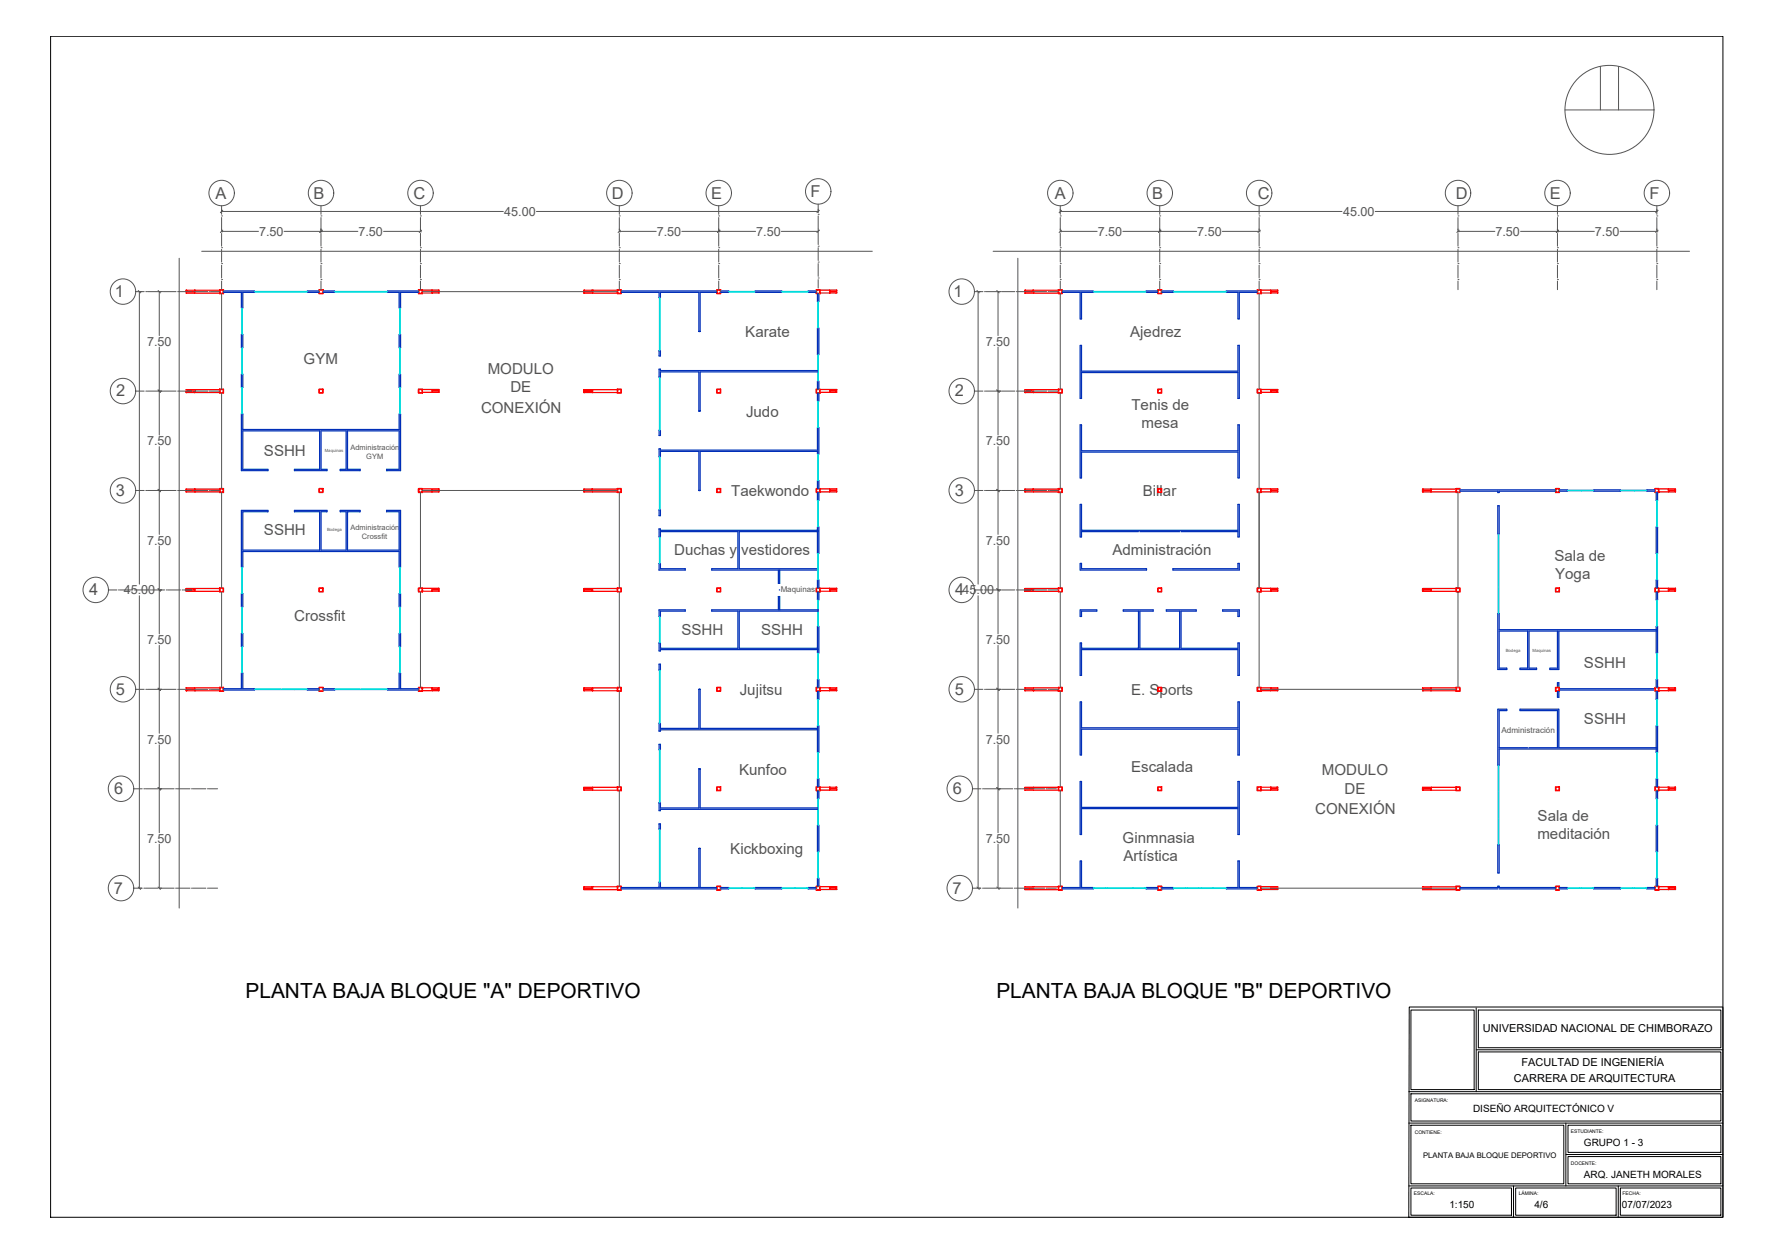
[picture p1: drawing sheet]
<svg xmlns="http://www.w3.org/2000/svg" width="841mm" height="594mm" viewBox="0 0 841 594" stroke-linecap="round" stroke-linejoin="round" font-family="sans-serif">
<g fill="none" stroke="#000" stroke-width=".47">
<path d="M24 17h793v560h-793zM668 477h149v100h-149zM669 479h30v38h-30zM700 478v40M701 479h115v18h-115zM700 498h117M701 499h115v18h-115zM668 518h149M669 519h147v13h-147zM668 532h149M669 533h72v28h-72zM742 532v30"/>
<path d="M743 533h73v13h-73zM742 547h75M743 548h73v13h-73zM668 562h149M669 563h48v13h-48zM718 562v15M719 563h47v13h-47zM767 562v15M768 563h48v13h-48z"/>
</g>
<!-- layer: envolvente -->
<g fill="none" stroke="#002eb8" stroke-width=".59">
<path d="M106 138h15v1h-6v7h-1v-7h-8M151 138h-5v1h5M153 138h6v1h-6M198 138h-14v1h5v7h1v-7h8M295 139h17v2h1v-2h18v18M295 138h45M340 139h-8v18M342 138h3v1h-3M358 138h13v1h-13zM387 138h-4v1h4M388 139v4v-4M504 138h14v1h-5v12h-1v-12h-8"/>
<path d="M549 138h-6v1h6M551 138h5v1h-5M596 138h-15v1h6v12h1v-12h8M114 159h1v6h-1zM189 159h1v6h-1zM332 157h-1h1M388 156v12zM114 177h1v7h-1zM189 177h1v7h-1zM312 166h1v3h-1zM388 176h-56v19h-1h1M388 176h-75v-1h-1v4h1v-3h18v19"/>
<path d="M512 164h1v12h74v-12h1v25h-1v-12h-74v12h-1zM114 196h1v8h74v-8h1v27h-7h6v-19h-24v19h6h-10h3v-19h-12v19h3h-15h12v-19h-37v19h12h-13zM388 185v-4v4M388 186v4v-4M312 204h1v2h-1zM512 201h1v13h74v-13h1v26h-1v-13h-74v13h-1zM331 233v-19h-18v3h-1v-4h1h75v-10v12v-1h-56v19M332 233h-1h1M388 232v-4v4M388 234v3v-3M692 233h18v1h1v-1h26M692 232h45"/>
<path d="M710 240h1v13h-1zM739 232h4v1h-4M756 232h12v1h-12zM785 232h-4v1h4M785 234v3h1v-3M114 242h13v1h-12v18h37v-18h-12v-1h15v1h-3v18h12v-18h-3v-1h10v1h-6v18h24v-18h-6v-1h7v27h-1v-8h-74v8h-1zM312 242h1v2h-1zM388 250v12zM388 251h-75h-1v4h1v-3h37v18h-13h51M388 252h-38v18h38M540 252h-27v3h-1v-16h1v12h74v-12h1v16h-1v-3h-27M540 252h19"/>
<path d="M785 250h1v12h-1zM312 267h1v3h12h-13zM369 270v7h1v-7M369 280h1M388 279v-4v4M512 267h1v3h31h-32zM556 270h31v-3h1v3h-32zM785 279v-4h1v4M114 281h1v7h-1zM189 281h1v7h-1zM312 289h13v1h-12v2h-1zM369 289v-6h1v6"/>
<path d="M388 281v3v-3M388 297v13zM388 289h-51v1h13v17h-37v-2h-1v4h1v-1h75M388 290h-38v17h38M512 289h8v1h-7v2h-1zM580 289h8v3h-1v-2h-7zM785 297h1v13h-1zM785 281v3h1v-3M785 299h-74v-8h-1v26h4h-3v-18h13v18h-3h7h-3v-18h13v18h-3h4v-18h46M114 300h1v7h-1zM189 300h1v7h-1zM312 315h1v3h-1z"/>
<path d="M512 305h1v2h27v-17h-7v-1h14v1h-7v17h19v-17h-6v-1h14v1h-7v17h27v-2h1v15h-1v-12h-74v12h-1zM106 327h8v-8h1v8h6h-15M151 327h-5h5M153 327h6h-6M198 327h-8v-8h-1v8h-5h14M331 327v18h-18v-2h-1v4h1v-1h75M332 327h-1h1M332 327v18h56M388 326v-4v4M388 328v4v-4M512 333h1v12h74v-12h1v25h-1v-12h-74v12h-1zM738 326v-2h1v2"/>
<path d="M738 328v3h1v-3M739 327h46M785 326v-4h1v4M785 328v4h1v-4M312 353h1v2h-1zM388 344v13zM724 355h-13v-18h3v-1h-4v27h1v-8h74M725 355h13v-18h-17v-1h18v19h46M785 344h1v13h-1zM331 365v18h-18v-2h-1v3h1h75M332 365h-1h1v18h56M388 373v-4v4"/>
<path d="M388 375v4v-4M512 371h1v12h74v-12h1v25h-1v-13h-74v13h-1zM785 375v4h1v-4M785 373v-4h1v4M312 391h1v2h-1zM388 391v13zM785 391h1v13h-1zM331 402v19M332 402h-1h1M332 402v19M710 401h1v13h-1zM295 421h45"/>
<path d="M312 421v-3h1v3M342 421h3h-3M358 421h13h-13zM387 421h-4h4M388 420v-4v4M504 421h8v-13h1v13h5h-14M549 421h-6h6M551 421h5h-5M596 421h-8v-13h-1v13h-6h15M692 421h18M692 421h45M710 421v-1h1v1"/>
<path d="M711 421h26M739 421h4h-4M756 421h12h-12zM785 421h-4h4M785 420v-4h1v4"/>
</g>
<!-- layer: Estructura -->
<g fill="none" stroke="#f00" stroke-width=".59">
<path d="M88 139v-1h4v1M88 138h4M92 139h12M92 138v1M104 137h2v2h-2zM104 138h-16v1h4M104 138h2v1h-2zM151 137h2v2h-2zM151 138h2v1h-2zM198 137h2v2h-2zM199 138h1v1h-1zM200 138h5"/>
<path d="M205 138h3M205 138v1M205 139v-1h3v1M205 138h3v1h-8M277 139v-1h4v1M277 138h4M281 139h12M281 138v1M293 137h2v2h-2zM293 138h-16v1h4M293 138h1v1h-1zM340 137h2v2h-2z"/>
<path d="M340 138h1v1h-1zM387 137h2v2h-2zM387 138h2v1h-2zM389 138h4M393 138h1h2M393 138v1M394 139v-1h2v1M394 138h3v1h-8M486 139v-1h4v1M486 138h4M490 139h12M490 138v1"/>
<path d="M502 137h2v2h-2zM502 138h-16v1h4M502 138h1v1h-1zM549 137h2v2h-2zM549 138h2v1h-2zM596 137h2v2h-2zM596 138h2v1h-2zM598 138h4M602 138h1h3M602 138v1M603 139v-1h3v1M603 138h3v1h-8"/>
<path d="M88 185v1M88 185h4M92 185v1M92 185h.1M92 186h12M104 185h2v1h-2zM104 185h-16v1h4M151 185h2v1h-2zM198 185h2v1h-2zM199 185h1v1h-1zM200 185h5M205 185h3"/>
<path d="M205 185v1M205 186v-1h3v1M205 185h3v1h-8M277 185h4M277 185v1M281 185v1M281 185h.1M281 186h12M293 185h2v1h-2zM293 185h-16v1h4M293 185h1v1h-1zM340 185h2v1h-2z"/>
<path d="M340 185h1v1h-1zM387 185h2v1h-2zM389 185h4M393 185h1h2M393 185v1M394 186v-1h2v1M394 185h3v1h-8M486 185h4M486 185v1M490 185v1M490 185h.1M490 186h12"/>
<path d="M502 185h2v1h-2zM502 185h-16v1h4M502 185h1v1h-1zM549 185h2v1h-2zM596 185h2v1h-2zM598 185h4M602 185h1h3M602 185v1M603 186v-1h3v1M603 185h3v1h-8M88 233h4M88 232v1"/>
<path d="M92 232h-4M92 232v1M92 233h12M104 232h2v2h-2zM104 232h-16v1h4M104 232h2v1h-2zM151 232h2v2h-2zM151 232h2v1h-2zM198 232h2v2h-2zM199 232h1v1h-1zM200 232h5M205 232h3"/>
<path d="M205 232v1M205 233h3M205 232h3v1h-8M277 233h4M277 232v1M281 232h-4M281 233h12M281 232v1M293 232h2v2h-2zM293 232h-16v1h4M293 232h1v1h-1zM340 232h2v2h-2z"/>
<path d="M340 232h1v1h-1zM387 232h2v2h-2zM387 232h2v1h-2zM389 232h4M393 232h1h2M393 232v1M394 233h2M394 232h3v1h-8M486 233h4M486 232v1M490 232h-4M490 233h12"/>
<path d="M490 232v1M502 232h2v2h-2zM502 232h-16v1h4M502 232h1v1h-1zM549 232h2v2h-2zM549 232h2v1h-2zM596 232h2v2h-2zM596 232h2v1h-2zM598 232h4M602 232h1h3M602 232v1M603 233h3"/>
<path d="M603 232h3v1h-8M675 233h3h1M675 232v1M678 232h-3M679 233h11M679 232v1M690 232h2v2h-2zM690 232h-16v1h4M690 232h2v1h-2zM737 232h2v2h-2zM738 232h1v1h-1zM785 232h1v2h-1z"/>
<path d="M785 232h1v1h-1zM786 232h5M791 232h3M791 232v1M791 233h3M791 232h3v1h-8M88 280h4M88 279v1M92 279v1h-4M92 279v1M104 279h2v2h-2zM104 279h-16v1h4"/>
<path d="M104 279h2v1h-2zM151 279h2v2h-2zM151 279h2v1h-2zM198 279h2v2h-2zM199 279h1v1h-1zM200 279h5M205 279h3M205 279v1M205 279h3v1h-8M277 280h4M277 279v1M281 279v1h-4"/>
<path d="M281 279v1M293 279h2v2h-2zM293 279h-16v1h4M293 279h1v1h-1zM340 279h2v2h-2zM340 279h1v1h-1zM387 279h2v2h-2zM387 279h2v1h-2zM389 279h4M393 279h1h2M393 279v1M394 279h3v1h-8"/>
<path d="M486 280h4M486 279v1M490 279v1h-4M490 279v1M502 279h2v2h-2zM502 279h-16v1h4M502 279h1v1h-1zM549 279h2v2h-2zM549 279h2v1h-2zM596 279h2v2h-2zM596 279h2v1h-2zM598 279h4"/>
<path d="M602 279h1h3M602 279v1M603 279h3v1h-8M675 280h3h1M675 279v1M678 279v1h-3M679 279v1M690 279h2v2h-2zM690 279h-16v1h4M690 279h2v1h-2zM737 279h2v2h-2zM738 279h1v1h-1z"/>
<path d="M785 279h1v2h-1zM785 279h1v1h-1zM786 279h5M791 279h3M791 279v1M791 279h3v1h-8M92 280h12M205 280h3M281 280h12M394 280h2M490 280h12M603 280h3"/>
<path d="M679 280h11M791 280h3M88 326v2M88 327h4M92 327v1M92 326v1M92 326v2M92 328h12M104 326h2v2h-2zM104 326h-16v2h4M151 326h2v2h-2zM198 326h2v2h-2z"/>
<path d="M199 326h1v2h-1zM200 326h5M205 326v1h3v-1M205 326v1M205 327h3M205 326h3v1h-8M277 327h4M277 326v2M281 327v1M281 326v1M281 328h12M281 326v2"/>
<path d="M293 326h2v2h-2zM293 326h-16v2h4M293 326h1v2h-1zM340 326h2v2h-2zM340 326h1v2h-1zM387 326h2v2h-2zM389 326h4M393 326l1 1h2v-1M393 326v1M394 327h2M394 326h3v1h-8M486 327h4"/>
<path d="M486 326v2M490 327v1M490 326v1M490 328h12M490 326v2M502 326h2v2h-2zM502 326h-16v2h4M502 326h1v2h-1zM549 326h2v2h-2zM596 326h2v2h-2zM598 326h4M602 326l1 1h3v-1"/>
<path d="M602 326v1M603 327h3M603 326h3v1h-8M675 327h3M675 326v2M678 327l1 1M678 326v1M679 328h11M679 326v2M690 326h2v2h-2zM690 326h-16v2h4M737 326h2v2h-2z"/>
<path d="M738 326h1v2h-1zM785 326h1v2h-1zM786 326h5M791 326v1h3v-1M791 326v1M791 327h3M791 326h3v1h-8M277 375v-1h4v1M277 373v1h4v-1M281 373v2M281 375h12M293 373h2v2h-2z"/>
<path d="M293 373h-16v2h4M293 373h1v2h-1zM340 373h2v2h-2zM340 373h1v2h-1zM387 373h2v2h-2zM389 373h4M393 373l1 1h2v-1M393 373v2M394 375v-1h2v1M394 373h3v2h-8M486 375v-1h4v1M486 373v1h4v-1"/>
<path d="M490 375h12M490 373v2M502 373h2v2h-2zM502 373h-16v2h4M502 373h1v2h-1zM549 373h2v2h-2zM596 373h2v2h-2zM598 373h4M602 373l1 1h3v-1M602 373v2M603 375v-1h3v1M603 373h3v2h-8"/>
<path d="M675 375v-1h3l1 1M675 373v1h3v-1M679 375h11M679 373v2M690 373h2v2h-2zM690 373h-16v2h4M737 373h2v2h-2zM738 373h1v2h-1zM785 373h1v2h-1zM786 373h5M791 373v1h3v-1M791 373v2"/>
<path d="M791 375v-1h3v1M791 373h3v2h-8M277 421h4v1M277 420v2M281 420v1h-4M281 420v2M281 422h12M293 420h2v2h-2zM293 420h-16v2h4M293 420h1v2h-1zM340 420h2v2h-2zM340 420h1v2h-1z"/>
<path d="M387 420h2v2h-2zM389 420h4M393 420l1 1h2v-1M393 420v2M394 422v-1h2v1M394 420h3v2h-8M486 421h4v1M486 420v2M490 420v1h-4M490 422h12M490 420v2M502 420h2v2h-2z"/>
<path d="M502 420h-16v2h4M502 420h1v2h-1zM549 420h2v2h-2zM596 420h2v2h-2zM598 420h4M602 420l1 1h3v-1M602 420v2M603 422v-1h3v1M603 420h3v2h-8M675 421h3l1 1M675 420v2M678 420v1h-3"/>
<path d="M679 422h11M679 420v2M690 420h2v2h-2zM690 420h-16v2h4M737 420h2v2h-2zM738 420h1v2h-1zM785 420h1v2h-1zM786 420h5M791 420v1h3v-1M791 420v2M791 422v-1h3v1M791 420h3v2h-8"/>
</g>
<!-- layer: ventanas -->
<g fill="none" stroke="#0dd" stroke-width=".47">
<path d="M121 138h25M121 138h.1M127 138h.1M133 138h.1M134 138h.1M139 138h.1M140 138h.1M145 138h.1M159 138h25M159 138h.1M165 138h.1M171 138h.1"/>
<path d="M172 138h.1M177 138h.1M178 138h.1M183 138h.1M345 138h13M346 138h.1M351 138h.1M352 138h.1M357 138h.1M371 138h12M371 138h.1M377 138h.1"/>
<path d="M383 138h.1M518 138h25M519 138h.1M524 138h.1M525 138h.1M530 138h.1M531 138h.1M537 138h.1M543 138h.1M556 138h25M557 138h.1M562 138h.1"/>
<path d="M563 138h.1M568 138h.1M569 138h.1M575 138h.1M581 138h.1M115 146v13M115 147h.1M115 158h.1M115 152h.1M115 153h.1M115 147v5M115 153v5"/>
<path d="M189 147h1M189 158h1M189 152h1M189 153h1M189 146v13M190 147v5M190 153v5M190 146v13M313 141v25M313 142h.1M313 153h.1M313 147h.1"/>
<path d="M313 148h.1M313 154h.1M313 160h.1M313 142v5M313 148v5M313 154v6M388 143v13M388 155h.1M388 144h.1M388 149h.1M388 150h.1M115 165v12"/>
<path d="M115 165h.1M115 177h.1M115 171h.1M115 165v6M115 171v6M189 165h1M189 177h1M189 171h1M189 165v12M190 165v6M190 171v6M190 165v12"/>
<path d="M313 179v25M313 166h.1M313 179h.1M313 160v6M313 179v6M388 168v13M388 169h.1M388 174h.1M388 175h.1M115 184v12M115 184h.1M115 196h.1"/>
<path d="M115 190h.1M115 184v6M115 190v6M189 184h1M189 196h1M189 190h1M189 184v12M190 184v6M190 190v6M190 184v12M313 191h.1M313 185h.1"/>
<path d="M313 192h.1M313 198h.1M313 197h.1M313 185v6M313 192v5M313 198v5M388 190v13M388 191h.1M388 196h.1M388 197h.1M388 180h.1M313 217v25"/>
<path d="M313 203h.1M313 217h.1M313 217v6M388 202h.1M388 215v13M388 216h.1M313 228h.1M313 223h.1M313 230h.1M313 235h.1M313 236h.1M313 223v5"/>
<path d="M313 230v5M313 236v5M388 237v13M388 227h.1M388 222h.1M388 221h.1M388 238h.1M743 232h13M743 233h13M744 232v1M744 233h5M749 232v1"/>
<path d="M750 233h5M750 232v1M755 232v1M768 232h13M768 233h13M769 233h5M769 232v1M774 232v1M775 232v1M775 233h5M780 232v1M785 238h1"/>
<path d="M785 237v13M786 237v13M313 255v12M313 241h.1M313 255h.1M313 255v6M388 249h.1M388 244h.1M388 243h.1M710 253v38M710 254h1M710 259h1"/>
<path d="M710 260h1M710 254v5M710 260v5M711 253v38M785 249h1M785 244h1M785 243h1M115 269v12M115 270h.1M115 275h.1M115 270v5M115 275v6"/>
<path d="M189 269v12M189 270h1M189 275h1M190 270v5M190 275v6M190 269v12M313 267h.1M313 261h.1M313 261v6M388 262v13M388 274h.1M388 263h.1"/>
<path d="M388 269h.1M388 268h.1M710 266h1M710 278h1M710 272h1M710 279h1M710 265h1M710 266v6M710 272v6M710 279v5M785 274h1M785 263h1"/>
<path d="M785 269h1M785 268h1M785 262v13M786 262v13M115 288v12M115 281h.1M115 288h.1M115 300h.1M115 294h.1M115 288v6M115 294v6M189 288v12"/>
<path d="M189 281h1M189 288h1M189 300h1M189 294h1M190 288v6M190 294v6M190 288v12M313 292v13M313 293h.1M313 299h.1M313 298h.1M313 293v5"/>
<path d="M313 299v5M388 284v13M388 296h.1M388 285h.1M388 291h.1M388 290h.1M710 290h1M710 285h1M710 284h1M710 285v5M785 296h1M785 285h1"/>
<path d="M785 291h1M785 290h1M785 284v13M786 284v13M115 307v12M115 307h.1M115 319h.1M115 313h.1M115 307v6M115 313v6M189 307v12M189 307h1"/>
<path d="M189 319h1M189 313h1M190 307v6M190 313v6M190 307v12M313 318v25M313 318h.1M313 304h.1M313 318v6M388 310v12M388 310h.1M388 316h.1"/>
<path d="M785 310h1M785 316h1M785 310v12M786 310v12M121 327h25M121 327h.1M127 327h.1M133 327h.1M134 327h.1M139 327h.1M140 327h.1M145 327h.1"/>
<path d="M159 327h25M159 327h.1M165 327h.1M171 327h.1M172 327h.1M177 327h.1M178 327h.1M183 327h.1M313 331h.1M313 337h.1M313 336h.1M313 330h.1"/>
<path d="M313 324h.1M313 324v6M313 331v5M313 337v5M388 332v12M388 321h.1M388 332h.1M388 338h.1M785 321h1M785 332h1M785 338h1M785 332v12"/>
<path d="M786 332v12M313 355v26M313 356h.1M313 342h.1M313 356v5M388 357v12M388 344h.1M388 357h.1M785 344h1M785 357h1M785 357v12M786 357v12"/>
<path d="M313 369h.1M313 380h.1M313 374h.1M313 375h.1M313 367h.1M313 362h.1M313 361h.1M313 362v5M313 369v5M313 375v5M388 379v12M388 379h.1"/>
<path d="M388 369h.1M388 363h.1M710 363v38M710 376h1M710 375h1M710 363h1M710 369h1M710 363v6M710 369v6M710 376v5M711 363v38M785 379h1"/>
<path d="M785 369h1M785 363h1M785 379v12M786 379v12M313 393v25M313 394h.1M313 399h.1M313 400h.1M313 394v5M313 400v5M388 391h.1M388 385h.1"/>
<path d="M710 400h1M710 387h1M710 382h1M710 381h1M710 389h1M710 394h1M710 395h1M710 382v5M710 389v5M710 395v5M785 391h1M785 385h1"/>
<path d="M313 418h.1M313 406h.1M313 412h.1M313 405h.1M313 406v6M313 412v6M388 404v12M388 416h.1M388 404h.1M388 410h.1M785 416h1M785 404h1"/>
<path d="M785 410h1M785 404v12M786 404v12M345 421h13M346 421h.1M351 421h.1M352 421h.1M357 421h.1M371 421h12M371 421h.1M377 421h.1M383 421h.1"/>
<path d="M518 421h25M519 421h.1M524 421h.1M525 421h.1M530 421h.1M531 421h.1M537 421h.1M543 421h.1M556 421h25M557 421h.1M562 421h.1M563 421h.1"/>
<path d="M568 421h.1M569 421h.1M575 421h.1M581 421h.1M743 421h13M744 421h.1M749 421h.1M750 421h.1M755 421h.1M768 421h13M769 421h.1M774 421h.1"/>
<path d="M775 421h.1M780 421h.1"/>
</g>
<!-- layer: Niveles -->
<g fill="none" stroke="#545454" stroke-width=".47">
<path d="M105 139v46M200 138h93M503 139v46M597 139v46M105 186v46M503 186v46M597 186v46M105 234v45M199 234v45M200 233h93M294 234v45M503 234v45"/>
<path d="M597 234v45M691 234v45M105 281v45M199 281v45M294 281v45M503 281v45M597 281v45M691 281v45M294 328v45M503 328v45M598 327h92M294 375v45"/>
<path d="M503 375v45M598 421h92"/>
</g>
<g fill="none" stroke="#545454" stroke-width=".47">
<path d="M105 98v4M152 98v4M199 98v4M294 98v4M341 98v4M388 97v4M503 98v4M550 98v4M597 98v4M691 98v4M738 98v4M785 98v4"/>
<path d="M96 119h318M105 117h.1M105 110h.1M105 102h.1M105 103v6M105 111v6M105 118v6M152 117h.1M152 110h.1M152 102h.1M152 103v6M152 111v6"/>
<path d="M152 118v6M199 117h.1M199 110h.1M199 102h.1M199 103v6M199 111v6M199 118v6M294 117h.1M294 110h.1M294 102h.1M294 103v6M294 111v6"/>
<path d="M294 118v6M341 117h.1M341 110h.1M341 102h.1M341 103v6M341 111v6M341 118v6M388 117h.1M388 109h.1M388 102h.1M388 102v6M388 110v6"/>
<path d="M388 117v7M471 119h330M503 117h.1M503 110h.1M503 102h.1M503 103v6M503 111v6M503 118v6M550 117h.1M550 110h.1M550 102h.1M550 103v6"/>
<path d="M550 111v6M550 118v6M597 117h.1M597 110h.1M597 102h.1M597 103v6M597 111v6M597 118v6M691 117h.1M691 110h.1M691 102h.1M691 103v6"/>
<path d="M691 111v6M691 118v6M738 117h.1M738 110h.1M738 102h.1M738 103v6M738 111v6M738 118v6M785 117h.1M785 110h.1M785 102h.1M785 103v6"/>
<path d="M785 111v6M785 118v6M64 138h4M69 138h.1M70 138h6M77 138h.1M77 138h6M84 138h.1M85 138h6M85 122v309M92 138h.1M93 138h6"/>
<path d="M99 138h.1M100 138h4M105 133h.1M105 125h.1M105 126v6M105 133v4M152 133h.1M152 125h.1M152 126v6M152 133v4M199 133h.1M199 125h.1"/>
<path d="M199 126v6M199 133v4M294 133h.1M294 125h.1M294 126v6M294 133v4M341 133h.1M341 125h.1M341 126v6M341 133v4M388 132h.1M388 124h.1"/>
<path d="M388 125v6M388 133v4M462 138h4M467 138h.1M468 138h6M474 138h.1M475 138h6M482 138h.1M483 122v309M483 138h6M489 138h.1M490 138h6"/>
<path d="M497 138h.1M498 138h4M503 133h.1M503 125h.1M503 126v6M503 133v4M550 133h.1M550 125h.1M550 126v6M550 133v4M597 133h.1M597 125h.1"/>
<path d="M597 126v6M597 133v4M691 133h.1M691 125h.1M691 126v6M691 133v4M738 133h.1M738 125h.1M738 126v6M738 133v4M785 133h.1M785 125h.1"/>
<path d="M785 126v6M785 133v4M64 185h4M69 185h.1M70 185h6M77 185h.1M77 185h6M84 185h.1M85 185h6M92 185h.1M93 185h6M99 185h.1"/>
<path d="M100 185h4M462 185h4M467 185h.1M468 185h6M474 185h.1M475 185h6M482 185h.1M483 185h6M489 185h.1M490 185h6M497 185h.1M498 185h4"/>
<path d="M64 233h4M69 233h.1M70 233h6M77 233h.1M77 233h6M84 233h.1M85 233h6M92 233h.1M93 233h6M99 233h.1M100 233h4M462 233h4"/>
<path d="M467 233h.1M468 233h6M474 233h.1M475 233h6M482 233h.1M483 233h6M489 233h.1M490 233h6M497 233h.1M498 233h4M51 280h4M56 280h.1"/>
<path d="M57 280h6M64 280h.1M64 280h7M71 280h.1M72 280h6M79 280h.1M80 280h6M86 280h.1M87 280h4M462 280h4M467 280h.1M468 280h6"/>
<path d="M474 280h.1M475 280h6M482 280h.1M483 280h6M489 280h.1M490 280h6M497 280h.1M498 280h4M64 327h4M69 327h.1M70 327h6M77 327h.1"/>
<path d="M77 327h6M84 327h.1M85 327h6M92 327h.1M93 327h6M99 327h.1M100 327h4M462 327h4M467 327h.1M468 327h6M474 327h.1M475 327h6"/>
<path d="M482 327h.1M483 327h6M489 327h.1M490 327h6M497 327h.1M498 327h4M63 374h4M68 374h.1M69 374h6M76 374h.1M76 374h7M83 374h.1"/>
<path d="M84 374h6M91 374h.1M92 374h6M98 374h.1M99 374h4M461 374h4M466 374h.1M467 374h6M473 374h.1M474 374h6M481 374h.1M482 374h6"/>
<path d="M488 374h.1M489 374h6M496 374h.1M497 374h4M63 421h4M68 421h.1M69 421h6M76 421h.1M76 421h7M83 421h.1M84 421h6M91 421h.1"/>
<path d="M92 421h6M98 421h.1M99 421h4M461 421h4M466 421h.1M467 421h6M473 421h.1M474 421h6M481 421h.1M482 421h6M488 421h.1M489 421h6"/>
<path d="M496 421h.1M497 421h4"/>
<circle cx="105" cy="92" r="6"/>
<circle cx="152" cy="92" r="6"/>
<circle cx="199" cy="92" r="6"/>
<circle cx="294" cy="92" r="6"/>
<circle cx="341" cy="92" r="6"/>
<circle cx="388" cy="91" r="6"/>
<circle cx="503" cy="92" r="6"/>
<circle cx="550" cy="92" r="6"/>
<circle cx="597" cy="92" r="6"/>
<circle cx="691" cy="92" r="6"/>
<circle cx="738" cy="92" r="6"/>
<circle cx="786" cy="92" r="6"/>
<circle cx="58" cy="138" r="6"/>
<circle cx="456" cy="138" r="6"/>
<circle cx="58" cy="185" r="6"/>
<circle cx="456" cy="185" r="6"/>
<circle cx="58" cy="233" r="6"/>
<circle cx="456" cy="233" r="6"/>
<circle cx="45" cy="280" r="6"/>
<circle cx="456" cy="280" r="6"/>
<circle cx="58" cy="327" r="6"/>
<circle cx="456" cy="327" r="6"/>
<circle cx="57" cy="374" r="6"/>
<circle cx="455" cy="374" r="6"/>
<circle cx="57" cy="421" r="6"/>
<circle cx="455" cy="421" r="6"/>
</g>
<!-- layer: Texto -->
<g fill="none" stroke="#545454" stroke-width=".47">
<path d="M759 31v21M767 31v21M742 52h42M105 99v1M388 99v1M503 99v1M785 99v1M105 109h.1M105 100h134M105 110h18M135 110h35M152 109h.1"/>
<path d="M182 110h17M199 109h.1M254 100h134M294 110h17M294 109h.1M323 110h35M341 109h.1M370 110h18M388 109h.1M503 100h133M503 110h17M503 109h.1"/>
<path d="M532 110h35M550 109h.1M579 110h18M597 109h.1M652 100h133M691 110h18M691 109h.1M721 110h35M738 109h.1M768 110h17M785 109h.1M66 138v139"/>
<path d="M66 138h1M76 138v21M76 138h1M464 138v139M464 138h1M473 138v21M474 138h.1M76 165v41M473 165v41M76 185h1M474 185h.1M76 212v41"/>
<path d="M473 212v41M76 233h1M474 233h.1M76 259v42M473 259v42M76 280h1M474 280h.1M66 282v139M464 282v139M76 306v42M473 306v42M76 327h1"/>
<path d="M474 327h.1M76 353v42M473 353v42M76 374h1M474 374h.1M76 400v21M473 400v21M66 421h1M76 421h1M464 421h1M474 421h.1"/>
<circle cx="763" cy="52" r="21"/>
</g>
<!-- layer: 0 -->
<g fill="none" stroke="#545454" stroke-width=".47">
<path d="M106 100l-2 1M388 100l-1 1M503 100l-1 1M786 100l-1 1M106 109l-2 1M153 109l-1 1M200 109l-1 1M294 109l-1 1M341 109l-1 1M388 109l-1 1M503 109l-1 1M550 109l-1 1"/>
<path d="M598 109l-2 1M692 109l-1 1M739 109l-1 1M786 109l-1 1M66 138l1 1M75 138l1 1M463 138l1 1M473 138l1 1M75 185l1 1M473 185l1 1M75 232l1 1M473 232l1 1"/>
<path d="M75 279l1 1M473 279l1 1M75 326l1 1M473 326l1 1M75 373l1 2M473 373l1 2M66 421l1 1M75 421l1 1M463 421l1 1M473 421l1 1"/>
</g>
<g font-size="9.9">
<text x="116" y="473">PLANTA BAJA BLOQUE &quot;A&quot; DEPORTIVO</text>
<text x="472" y="473">PLANTA BAJA BLOQUE &quot;B&quot; DEPORTIVO</text>
</g>
<g font-size="7.8" fill="#545454">
<text x="102" y="94">A</text>
<text x="149" y="94">B</text>
<text x="196" y="94">C</text>
<text x="290" y="94">D</text>
<text x="337" y="94">E</text>
<text x="384" y="93">F</text>
<text x="500" y="94">A</text>
<text x="546" y="94">B</text>
<text x="596" y="94">C</text>
<text x="690" y="94">D</text>
<text x="735" y="94">E</text>
<text x="782" y="94">F</text>
<text x="54" y="141">1</text>
<text x="452" y="141">1</text>
<text x="55" y="188">2</text>
<text x="453" y="188">2</text>
<text x="55" y="235">3</text>
<text x="453" y="235">3</text>
<text x="42" y="282">4</text>
<text x="453" y="282">4</text>
<text x="55" y="329">5</text>
<text x="453" y="329">5</text>
<text x="54" y="377">6</text>
<text x="452" y="377">6</text>
<text x="54" y="424">7</text>
<text x="452" y="424">7</text>
</g>
<g font-size="7.2" fill="#545454">
<text x="353" y="160">Karate</text>
<text x="536" y="160">Ajedrez</text>
<text x="144" y="173">GYM</text>
<text x="231" y="177">MODULO</text>
<text x="242" y="186">DE</text>
<text x="228" y="196">CONEXIÓN</text>
<text x="354" y="198">Judo</text>
<text x="536" y="194">Tenis de</text>
<text x="541" y="203">mesa</text>
<text x="125" y="216">SSHH</text>
<text x="347" y="235">Taekwondo</text>
<text x="542" y="235">Billar</text>
<text x="125" y="254">SSHH</text>
<text x="320" y="263">Duchas y vestidores</text>
<text x="527" y="263">Administración</text>
<text x="737" y="266">Sala de</text>
<text x="737" y="274">Yoga</text>
<text x="140" y="294">Crossfit</text>
<text x="323" y="301">SSHH</text>
<text x="361" y="301">SSHH</text>
<text x="751" y="317">SSHH</text>
<text x="351" y="330">Jujitsu</text>
<text x="536" y="330">E. Sports</text>
<text x="751" y="343">SSHH</text>
<text x="350" y="367">Kunfoo</text>
<text x="536" y="366">Escalada</text>
<text x="627" y="368">MODULO</text>
<text x="637" y="376">DE</text>
<text x="623" y="386">CONEXIÓN</text>
<text x="729" y="389">Sala de</text>
<text x="532" y="400">Ginmnasia</text>
<text x="729" y="398">meditación</text>
<text x="346" y="405">Kickboxing</text>
<text x="533" y="408">Artística</text>
</g>
<g font-size="6" fill="#545454">
<text x="239" y="102">45.00</text>
<text x="637" y="102">45.00</text>
<text x="123" y="112">7.50</text>
<text x="170" y="112">7.50</text>
<text x="311" y="112">7.50</text>
<text x="359" y="112">7.50</text>
<text x="520" y="112">7.50</text>
<text x="568" y="112">7.50</text>
<text x="709" y="112">7.50</text>
<text x="756" y="112">7.50</text>
<text x="70" y="164">7.50</text>
<text x="467" y="164">7.50</text>
<text x="70" y="211">7.50</text>
<text x="467" y="211">7.50</text>
<text x="70" y="258">7.50</text>
<text x="467" y="258">7.50</text>
<text x="59" y="282">45.00</text>
<text x="456" y="282">45.00</text>
<text x="70" y="305">7.50</text>
<text x="467" y="305">7.50</text>
<text x="70" y="353">7.50</text>
<text x="467" y="353">7.50</text>
<text x="70" y="400">7.50</text>
<text x="467" y="400">7.50</text>
</g>
<g font-size="5.2">
<text x="703" y="489">UNIVERSIDAD NACIONAL DE CHIMBORAZO</text>
<text x="721" y="506">FACULTAD DE INGENIERÍA</text>
<text x="718" y="513">CARRERA DE ARQUITECTURA</text>
</g>
<g font-size="4.7">
<text x="698" y="527">DISEÑO ARQUITECTÓNICO V</text>
<text x="751" y="544">GRUPO 1 - 3</text>
<text x="751" y="559">ARQ. JANETH MORALES</text>
<text x="687" y="573">1:150</text>
<text x="727" y="573">4/6</text>
<text x="769" y="573">07/07/2023</text>
</g>
<text font-size="3.9" fill="#545454" x="712" y="347">Administración</text>
<text font-size="3.8" fill="#545454" x="370" y="281">Maquinas</text>
<text font-size="3.7" x="675" y="549">PLANTA BAJA BLOQUE DEPORTIVO</text>
<g font-size="3.5" fill="#545454">
<text x="166" y="213">Administración</text>
<text x="174" y="218">GYM</text>
<text x="166" y="251">Administración</text>
<text x="172" y="255">Crossfit</text>
</g>
<g font-size="2.3">
<text x="671" y="522">ASIGNATURA:</text>
<text x="671" y="538">CONTIENE:</text>
<text x="745" y="537">ESTUDIANTE:</text>
<text x="745" y="552">DOCENTE:</text>
<text x="670" y="567">ESCALA:</text>
<text x="720" y="567">LÁMINA:</text>
<text x="769" y="567">FECHA:</text>
</g>
<g font-size="2" fill="#545454">
<text x="154" y="214">Maquinas</text>
<text x="155" y="252">Bodega</text>
<text x="714" y="309">Bodega</text>
<text x="727" y="309">Maquinas</text>
</g>
</svg>
